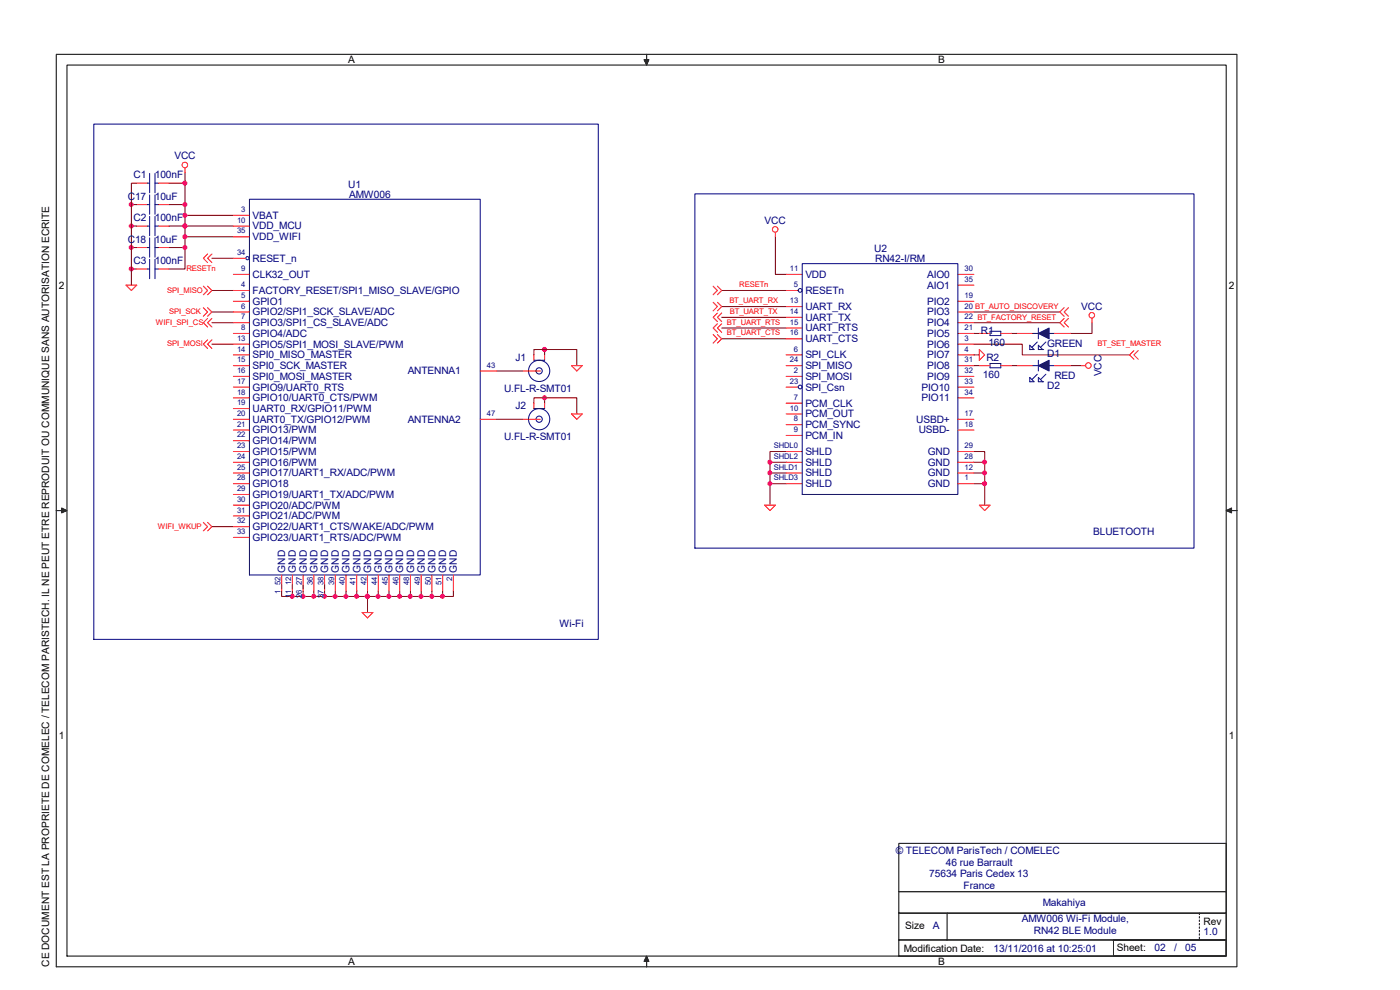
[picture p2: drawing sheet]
<svg xmlns="http://www.w3.org/2000/svg" width="297mm" height="210mm" viewBox="0 0 297 210" stroke-linecap="round" stroke-linejoin="round" font-family="sans-serif">
<g fill="none" stroke="#800000" stroke-width=".21">
<path d="M29 38.9h-1.1v21.6M35.8 38.9h3.5M39.3 36.6v20.5h-3.5M27.9 48h1.1M27.9 52.5h1.1M27.9 43.4h1.1M27.9 57.1h1.1M35.8 48h13.7M35.8 52.5h3.5M35.8 43.4h3.5M39.3 45.7h10.2M39.3 50.2h10.2"/>
<path d="M45 54.8h4.5M164.5 50.2v8h2.3M45 68.5h4.5M45 73h4.5M45 61.6h4.5M45 66.2h4.5M105.3 78.7h5.7M113.3 75.3v-1.2h9.1v3.5M115.5 74.1v1.2M153.1 67.3h13.7M153.1 69.6h13.7M153.1 65h13.7"/>
<path d="M153.1 61.6h13.7M153.1 71.9h13.7M206.6 73h10.3v2.3h22.7M206.6 68.5h18.2M206.6 77.6h1.2M206.6 70.7h1.2M206.6 75.3h1.2M206.6 66.2h18.2M214.6 77.6h1.1M214.6 70.7h1.1M227.1 77.6h2.3M231.7 68.5v2.2h-4.6"/>
<path d="M105.3 89h5.7M113.3 85.5v-1.1h9.1v3.4M115.5 84.4v1.1M163.4 98.1h3.4M166.8 95.8h-3.4v11.4M206.6 95.8h2.3v11.4M206.6 98.1h2.3M45 111.7h4.5M163.4 100.3h3.4M163.4 102.6h3.4M206.6 100.3h2.3M206.6 102.6h2.3"/>
<path d="M59.8 125.4v1.1h36.4v-1.1M62 125.4v1.1M64.3 125.4v1.1M66.6 125.4v1.1M68.9 125.4v1.1M71.1 125.4v1.1M73.4 125.4v1.1M75.7 125.4v1.1M78 125.4v4.5M80.2 125.4v1.1M82.5 125.4v1.1M84.8 125.4v1.1"/>
<path d="M87.1 125.4v1.1M89.4 125.4v1.1M91.6 125.4v1.1M93.9 125.4v1.1"/>
</g>
<g fill="#f0f" stroke="#f0f" stroke-width=".21">
<circle cx="39.2" cy="45.7" r=".45"/>
<circle cx="39.2" cy="50.2" r=".45"/>
<circle cx="39.2" cy="38.8" r=".45"/>
<circle cx="39.2" cy="47.9" r=".45"/>
<circle cx="39.2" cy="52.5" r=".45"/>
<circle cx="39.2" cy="43.4" r=".45"/>
<circle cx="27.8" cy="57" r=".45"/>
<circle cx="27.8" cy="52.5" r=".45"/>
<circle cx="27.8" cy="47.9" r=".45"/>
<circle cx="27.8" cy="43.4" r=".45"/>
<circle cx="93.9" cy="126.5" r=".45"/>
<circle cx="91.6" cy="126.5" r=".45"/>
<circle cx="62" cy="126.5" r=".45"/>
<circle cx="64.3" cy="126.5" r=".45"/>
<circle cx="66.5" cy="126.5" r=".45"/>
<circle cx="68.8" cy="126.5" r=".45"/>
<circle cx="89.3" cy="126.5" r=".45"/>
<circle cx="87" cy="126.5" r=".45"/>
<circle cx="84.8" cy="126.5" r=".45"/>
<circle cx="82.5" cy="126.5" r=".45"/>
<circle cx="71.1" cy="126.5" r=".45"/>
<circle cx="73.4" cy="126.5" r=".45"/>
<circle cx="75.7" cy="126.5" r=".45"/>
<circle cx="80.2" cy="126.5" r=".45"/>
<circle cx="77.9" cy="126.5" r=".45"/>
<circle cx="115.5" cy="74.1" r=".45"/>
<circle cx="208.9" cy="98" r=".45"/>
<circle cx="208.9" cy="100.3" r=".45"/>
<circle cx="208.9" cy="102.6" r=".45"/>
<circle cx="115.5" cy="84.4" r=".45"/>
<circle cx="163.3" cy="102.6" r=".45"/>
<circle cx="163.3" cy="98" r=".45"/>
<circle cx="163.3" cy="100.3" r=".45"/>
</g>
<g fill="#000" stroke="#000" stroke-width=".21">
<path d="M137.2 11.5v1.2h.5l-.5 1.1-.6-1.1h.6z" fill-rule="evenodd"/>
<path d="M11.9 108.3h1.2v-.5l1.1 .5-1.1 .5v-.5z" fill-rule="evenodd"/>
<path d="M260.1 108.3l1.2-.5v.5h1.1h-1.1v.5z" fill-rule="evenodd"/>
<path d="M137.2 202.8l.5 1.2h-.5v1.1v-1.1h-.6z" fill-rule="evenodd"/>
</g>
<g fill="none" stroke="#000" stroke-width=".21">
<path d="M11.9 11.5h250.5v193.6h-250.5zM14.2 13.8h245.9v189h-245.9zM190.7 178.9h69.4v10.3h-69.4zM190.7 199.4h69.4v3.4h-69.4zM190.7 189.2h69.4v4.5h-69.4zM190.7 193.7h69.4v5.7h-69.4zM200.9 193.7v5.7M236.2 199.4h23.9v3.4h-23.9zM254.4 193.7v.3M254.4 194.4v.4M254.4 195.2v.3M254.4 195.9v.3"/>
<path d="M254.4 196.6v.3M254.4 197.4v.3M254.4 198.1v.3M254.4 198.8v.3"/>
</g>
<g fill="none" stroke="#000080" stroke-width=".21">
<path d="M19.9 26.3h107v109.3h-107zM31.3 38.9h.4M31.7 36.8v4.1M32.9 36.8v4.1M32.9 38.9h.7M31.3 48h.4M31.3 57.1h.4M31.3 43.4h.4M31.3 52.5h.4M31.7 41.4v4.1M31.7 45.9v4.1M31.7 50.5v4.1"/>
<path d="M31.7 55v4.1M32.9 41.4v4.1M32.9 45.9v4.1M32.9 50.5v4.1M32.9 55v4.1M32.9 48h.7M32.9 57.1h.7M32.9 43.4h.7M32.9 52.5h.7M52.9 42.3h49v79.7h-49zM147.4 41.1h105.9v75.2h-105.9zM170.2 55.9h33v49h-33z"/>
<path d="M113.3 76.4h2.2M210 70.3h2.3v.9h-2.3zM210 77.1h2.3v.9h-2.3zM218.5 73.2l.9 .9h-.9zM219.1 70.7h1.2M219.1 77.6h1.2M220.1 72.6l-1.2 1.1M220.1 79.4l-1.2 1.1M220.3 73.2l.9 .9h-.9zM220.3 69.6v2.3M220.3 76.4v2.3M221.2 74.1h.1"/>
<path d="M221.9 72.6l-1.2 1.1M221.9 79.4l-1.2 1.1M222.6 70.7h1.1M222.6 77.6h1.1M113.3 86.7h2.2M218.5 80.1l.9 .9h-.9zM220.3 80.1l.9 .9h-.9zM221.2 81h.1"/>
<circle cx="52.5" cy="54.8" r=".34"/>
<circle cx="114.4" cy="78.7" r="2.25"/>
<circle cx="114.4" cy="78.7" r=".66"/>
<circle cx="169.7" cy="61.6" r=".4"/>
<circle cx="114.4" cy="88.9" r="2.25"/>
<circle cx="114.4" cy="88.9" r=".66"/>
<circle cx="169.7" cy="82.1" r=".4"/>
</g>
<g fill="none" stroke="#f00" stroke-width=".21">
<path d="M29 38.9h2.3M33.6 38.9h2.2M39.3 35.6v1M29 48h2.3M29 57.1h2.3M29 43.4h2.3M29 52.5h2.3M33.6 48h2.2M33.6 57.1h2.2M33.6 43.4h2.2M33.6 52.5h2.2M44 53.9l-.9 .9 .9 .9"/>
<path d="M45 53.9l-1 .9 1 .9M49.5 45.7h3.4M49.5 54.8h2.6M49.5 48h3.4M49.5 50.2h3.4M49.5 58.2h3.4M164.5 49.3v.9M166.8 58.2h3.4M203.2 58.2h3.4M26.7 60.5h2.3l-1.1 1.1zM43.1 60.7l.9 .9-.9 .9M43.1 65.3l.9 .9-.9 .9"/>
<path d="M44 67.5l-.9 1 .9 .9M44 72.1l-.9 .9 .9 .9M44 60.7l1 .9-1 .9M44 65.3l1 .9-1 .9M45 67.5l-1 1 1 .9M45 72.1l-1 .9 1 .9M49.5 61.6h3.4M49.5 63.9h3.4M49.5 66.2h3.4M49.5 68.5h3.4M49.5 70.7h3.4M49.5 73h3.4"/>
<path d="M49.5 75.3h3.4M49.5 77.6h3.4M49.5 79.8h3.4M101.9 78.7h3.4M111.1 78.7h3.5M113.3 75.3v1.1M115.5 75.3v1.1M121.2 77.6h2.3l-1.1 1.1zM151.3 64.1l.9 .9-.9 1M151.3 60.7l.9 .9-.9 .9M151.3 71l.9 .9-.9 .9M152.2 66.4l-.9 .9 .9 .9"/>
<path d="M152.2 68.7l-.9 .9 .9 .9M152.2 64.1l.9 .9-.9 1M152.2 60.7l.9 .9-.9 .9M152.2 71l.9 .9-.9 .9M153.1 66.4l-.9 .9 .9 .9M153.1 68.7l-.9 .9 .9 .9M166.8 61.6h2.6M166.8 75.3h3.4M166.8 77.6h3.4M166.8 79.8h3.4M166.8 65h3.4M166.8 67.3h3.4"/>
<path d="M166.8 69.6h3.4M166.8 71.9h3.4M203.2 63.9h3.4M203.2 66.2h3.4M203.2 68.5h3.4M203.2 70.7h3.4M203.2 73h3.4M203.2 75.3h3.4M203.2 77.6h3.4M203.2 79.8h3.4M203.2 60.5h3.4M207.8 70.7h2.2"/>
<path d="M207.8 77.6h2.2M207.8 74.1l1.1 1.2-1.1 1.1zM212.3 70.7h2.3M212.3 77.6h2.3M215.7 70.7h3.4M215.7 77.6h3.4M223.7 70.7h3.4M223.7 77.6h3.4M225.8 67.5l-1 1 1 .9M225.8 65.3l-1 .9 1 .9M226.7 67.5l-.9 1 .9 .9M226.7 65.3l-.9 .9 .9 .9"/>
<path d="M229.4 77.6h1M231.7 67.5v1M240.6 74.4l-1 .9 1 .9M241.5 74.4l-.9 .9 .9 .9M49.5 82.1h3.4M49.5 84.4h3.4M49.5 86.7h3.4M49.5 89h3.4M49.5 91.2h3.4M49.5 93.5h3.4M49.5 95.8h3.4M49.5 98.1h3.4"/>
<path d="M101.9 89h3.4M111.1 89h3.5M113.3 85.5v1.2M115.5 85.5v1.2M121.2 87.8h2.3l-1.1 1.2zM166.8 82.1h2.6M166.8 95.8h3.4M166.8 98.1h3.4M166.8 85.5h3.4M166.8 87.8h3.4M166.8 90.1h3.4M166.8 92.4h3.4"/>
<path d="M203.2 82.1h3.4M203.2 84.4h3.4M203.2 89h3.4M203.2 91.2h3.4M203.2 95.8h3.4M203.2 98.1h3.4M43.1 110.8l.9 .9-.9 .9M44 110.8l1 .9-1 .9M49.5 100.3h3.4M49.5 102.6h3.4M49.5 104.9h3.4M49.5 107.2h3.4"/>
<path d="M49.5 109.4h3.4M49.5 111.7h3.4M49.5 114h3.4M162.2 107.2h2.3l-1.1 1.1zM166.8 100.3h3.4M166.8 102.6h3.4M203.2 100.3h3.4M203.2 102.6h3.4M207.8 107.2h2.2l-1.1 1.1zM59.8 122v3.4M62 122v3.4M64.3 122v3.4"/>
<path d="M66.6 122v3.4M68.9 122v3.4M71.1 122v3.4M73.4 122v3.4M75.7 122v3.4M76.8 129.9h2.3l-1.1 1.2zM78 122v3.4M80.2 122v3.4M82.5 122v3.4M84.8 122v3.4M87.1 122v3.4M89.4 122v3.4"/>
<path d="M91.6 122v3.4M93.9 122v3.4M96.2 122v3.4"/>
<circle cx="39.2" cy="35" r=".59"/>
<circle cx="164.5" cy="48.7" r=".59"/>
<circle cx="230.9" cy="77.5" r=".59"/>
<circle cx="231.6" cy="66.9" r=".59"/>
</g>
<path d="M218.5 74.1h.1M218.5 81h.1" fill="none" stroke="#0ff" stroke-width=".23"/>
<g fill="#000080" stroke="#000080" stroke-width=".21">
<path d="M220.3 70.7l2.3-1.1v2.3z"/>
<path d="M220.3 77.6l2.3-1.2v2.3z"/>
</g>
<g font-size="2.2">
<text x="73.8" y="13.4">A</text>
<text x="199.1" y="13.4">B</text>
<text x="12.5" y="61.2">2</text>
<text x="260.7" y="61.2">2</text>
<text x="12.5" y="156.8">1</text>
<text x="260.7" y="156.8">1</text>
<text x="192" y="197.1">Size</text>
<text x="255.4" y="196.1">Rev</text>
<text x="191.7" y="201.9">Modification Date:</text>
<text x="236.9" y="201.8">Sheet:</text>
<text x="10.4" y="205.1" transform="rotate(-90 10.4 205.1)">CE DOCUMENT EST LA PROPRIETE DE COMELEC / TELECOM PARISTECH. IL NE PEUT ETRE REPRODUIT OU COMMUNIQUE SANS AUTORISATION ECRITE</text>
<text x="73.8" y="204.7">A</text>
<text x="199" y="204.7">B</text>
</g>
<g font-size="2.2" fill="#000080">
<text x="37" y="33.8">VCC</text>
<text x="28.3" y="37.8">C1</text>
<text x="32.9" y="37.8">100nF</text>
<text x="73.9" y="39.9">U1</text>
<text x="74.1" y="42">AMW006</text>
<text x="27.1" y="42.4">C17</text>
<text x="28.3" y="46.9">C2</text>
<text x="32.9" y="46.9">100nF</text>
<text x="32.9" y="42.4">10uF</text>
<text x="53.6" y="46.4">VBAT</text>
<text x="162.2" y="47.5">VCC</text>
<text x="27.1" y="51.5">C18</text>
<text x="32.9" y="51.5">10uF</text>
<text x="53.6" y="51">VDD_WIFI</text>
<text x="53.6" y="48.7">VDD_MCU</text>
<text x="185.5" y="53.6">U2</text>
<text x="28.3" y="56">C3</text>
<text x="32.9" y="56">100nF</text>
<text x="53.6" y="58.9">CLK32_OUT</text>
<text x="53.6" y="55.5">RESET_n</text>
<text x="170.9" y="58.9">VDD</text>
<text x="185.7" y="55.7">RN42-I/RM</text>
<text x="196.7" y="58.9">AIO0</text>
<text x="53.6" y="64.6">GPIO1</text>
<text x="53.6" y="62.4">FACTORY_RESET/SPI1_MISO_SLAVE/GPIO</text>
<text x="170.9" y="62.4">RESETn</text>
<text x="170.9" y="65.7">UART_RX</text>
<text x="196.7" y="64.6">PIO2</text>
<text x="196.7" y="61.2">AIO1</text>
<text x="229.4" y="65.7">VCC</text>
<text x="53.6" y="71.5">GPIO4/ADC</text>
<text x="53.6" y="69.2">GPIO3/SPI1_CS_SLAVE/ADC</text>
<text x="53.6" y="66.9">GPIO2/SPI1_SCK_SLAVE/ADC</text>
<text x="170.9" y="68">UART_TX</text>
<text x="170.9" y="70.3">UART_RTS</text>
<text x="196.7" y="71.5">PIO5</text>
<text x="196.7" y="69.2">PIO4</text>
<text x="196.7" y="66.9">PIO3</text>
<text x="208.1" y="70.9">R1</text>
<text x="53.6" y="76">SPI0_MISO_MASTER</text>
<text x="53.6" y="73.7">GPIO5/SPI1_MOSI_SLAVE/PWM</text>
<text x="109.4" y="76.6">J1</text>
<text x="170.9" y="72.6">UART_CTS</text>
<text x="170.9" y="76">SPI_CLK</text>
<text x="196.7" y="76">PIO7</text>
<text x="196.7" y="73.7">PIO6</text>
<text x="209.3" y="76.6">R2</text>
<text x="209.7" y="73.4">160</text>
<text x="222.2" y="75.7">D1</text>
<text x="222.2" y="73.6">GREEN</text>
<text x="53.6" y="82.8">GPIO9/UART0_RTS</text>
<text x="53.6" y="80.6">SPI0_MOSI_MASTER</text>
<text x="53.6" y="78.3">SPI0_SCK_MASTER</text>
<text x="86.5" y="79.4">ANTENNA1</text>
<text x="106.9" y="83.1">U.FL-R-SMT01</text>
<text x="170.9" y="80.6">SPI_MOSI</text>
<text x="170.9" y="78.3">SPI_MISO</text>
<text x="170.9" y="82.8">SPI_Csn</text>
<text x="195.5" y="82.8">PIO10</text>
<text x="196.7" y="80.6">PIO9</text>
<text x="196.7" y="78.3">PIO8</text>
<text x="208.5" y="80.2">160</text>
<text x="222.2" y="82.5">D2</text>
<text x="223.7" y="80.5">RED</text>
<text x="233.7" y="79.8" transform="rotate(-90 233.7 79.8)">VCC</text>
<text x="53.6" y="89.7">UART0_TX/GPIO12/PWM</text>
<text x="53.6" y="87.4">UART0_RX/GPIO11/PWM</text>
<text x="53.6" y="85.1">GPIO10/UART0_CTS/PWM</text>
<text x="86.5" y="89.7">ANTENNA2</text>
<text x="109.4" y="86.8">J2</text>
<text x="170.9" y="88.5">PCM_OUT</text>
<text x="170.9" y="86.3">PCM_CLK</text>
<text x="194.4" y="89.7">USBD+</text>
<text x="195.5" y="85.1">PIO11</text>
<text x="53.6" y="94.2">GPIO14/PWM</text>
<text x="53.6" y="91.9">GPIO13/PWM</text>
<text x="106.9" y="93.3">U.FL-R-SMT01</text>
<text x="170.9" y="93.1">PCM_IN</text>
<text x="170.9" y="90.8">PCM_SYNC</text>
<text x="194.9" y="91.9">USBD-</text>
<text x="53.6" y="101.1">GPIO17/UART1_RX/ADC/PWM</text>
<text x="53.6" y="98.8">GPIO16/PWM</text>
<text x="53.6" y="96.5">GPIO15/PWM</text>
<text x="170.9" y="101.1">SHLD</text>
<text x="170.9" y="98.8">SHLD</text>
<text x="170.9" y="96.5">SHLD</text>
<text x="196.9" y="96.5">GND</text>
<text x="196.9" y="101.1">GND</text>
<text x="196.9" y="98.8">GND</text>
<text x="53.6" y="107.9">GPIO20/ADC/PWM</text>
<text x="53.6" y="105.6">GPIO19/UART1_TX/ADC/PWM</text>
<text x="53.6" y="103.3">GPIO18</text>
<text x="170.9" y="103.3">SHLD</text>
<text x="196.9" y="103.3">GND</text>
<text x="53.6" y="112.4">GPIO22/UART1_CTS/WAKE/ADC/PWM</text>
<text x="53.6" y="110.2">GPIO21/ADC/PWM</text>
<text x="231.9" y="113.6">BLUETOOTH</text>
<text x="53.6" y="114.7">GPIO23/UART1_RTS/ADC/PWM</text>
<text x="60.5" y="121.5" transform="rotate(-90 60.5 121.5)">GND</text>
<text x="62.8" y="121.5" transform="rotate(-90 62.8 121.5)">GND</text>
<text x="65.1" y="121.5" transform="rotate(-90 65.1 121.5)">GND</text>
<text x="67.4" y="121.5" transform="rotate(-90 67.4 121.5)">GND</text>
<text x="69.6" y="121.5" transform="rotate(-90 69.6 121.5)">GND</text>
<text x="71.9" y="121.5" transform="rotate(-90 71.9 121.5)">GND</text>
<text x="74.2" y="121.5" transform="rotate(-90 74.2 121.5)">GND</text>
<text x="76.5" y="121.5" transform="rotate(-90 76.5 121.5)">GND</text>
<text x="78.7" y="121.5" transform="rotate(-90 78.7 121.5)">GND</text>
<text x="81" y="121.5" transform="rotate(-90 81 121.5)">GND</text>
<text x="83.3" y="121.5" transform="rotate(-90 83.3 121.5)">GND</text>
<text x="85.6" y="121.5" transform="rotate(-90 85.6 121.5)">GND</text>
<text x="87.8" y="121.5" transform="rotate(-90 87.8 121.5)">GND</text>
<text x="90.1" y="121.5" transform="rotate(-90 90.1 121.5)">GND</text>
<text x="92.4" y="121.5" transform="rotate(-90 92.4 121.5)">GND</text>
<text x="94.7" y="121.5" transform="rotate(-90 94.7 121.5)">GND</text>
<text x="96.9" y="121.5" transform="rotate(-90 96.9 121.5)">GND</text>
<text x="118.7" y="132.9">Wi-Fi</text>
<text x="190" y="181.2">© TELECOM ParisTech / COMELEC</text>
<text x="200.7" y="183.7">46 rue Barrault</text>
<text x="197.1" y="186.1">75634 Paris Cedex 13</text>
<text x="204.4" y="188.6">France</text>
<text x="197.9" y="197.1">A</text>
<text x="216.8" y="195.6">AMW006 Wi-Fi Module,</text>
<text x="221.2" y="192.1">Makahiya</text>
<text x="210.8" y="201.9">13/11/2016 at 10:25:01</text>
<text x="219.3" y="198">RN42 BLE Module</text>
<text x="244.9" y="201.8">02</text>
<text x="249.1" y="201.8">/</text>
<text x="251.5" y="201.8">05</text>
<text x="255.4" y="198.4">1.0</text>
</g>
<g font-size="1.6" fill="#000080">
<text x="50.3" y="47.2">10</text>
<text x="51.2" y="45">3</text>
<text x="50.3" y="49.5">35</text>
<text x="50.3" y="54.1">34</text>
<text x="51.2" y="57.5">9</text>
<text x="167.6" y="57.5">11</text>
<text x="204.6" y="59.8">35</text>
<text x="204.6" y="57.5">30</text>
<text x="51.2" y="60.9">4</text>
<text x="51.2" y="63.2">5</text>
<text x="51.2" y="65.5">6</text>
<text x="167.6" y="64.3">13</text>
<text x="168.4" y="60.9">5</text>
<text x="204.6" y="65.5">20 BT_AUTO_DISCOVERY</text>
<text x="204.6" y="63.2">19</text>
<text x="51.2" y="67.8">7</text>
<text x="51.2" y="70">8</text>
<text x="167.6" y="66.6">14</text>
<text x="167.6" y="68.9">15</text>
<text x="167.6" y="71.2">16</text>
<text x="204.6" y="70">21</text>
<text x="204.6" y="67.8">22 BT_FACTORY_RESET</text>
<text x="50.3" y="72.3">13</text>
<text x="50.3" y="74.6">14</text>
<text x="50.3" y="76.9">15</text>
<text x="167.6" y="76.9">24</text>
<text x="168.4" y="74.6">6</text>
<text x="204.6" y="76.9">31</text>
<text x="204.6" y="74.6">4</text>
<text x="204.6" y="72.3">3</text>
<text x="50.3" y="81.4">17</text>
<text x="50.3" y="83.7">18</text>
<text x="50.3" y="79.2">16</text>
<text x="103.3" y="78">43</text>
<text x="167.6" y="81.4">23</text>
<text x="168.4" y="79.2">2</text>
<text x="204.6" y="83.7">34</text>
<text x="204.6" y="81.4">33</text>
<text x="204.6" y="79.2">32</text>
<text x="50.3" y="86">19</text>
<text x="50.3" y="88.3">20</text>
<text x="103.3" y="88.3">47</text>
<text x="167.6" y="87.1">10</text>
<text x="168.4" y="89.4">8</text>
<text x="168.4" y="84.8">7</text>
<text x="204.6" y="88.3">17</text>
<text x="50.3" y="90.5">21</text>
<text x="50.3" y="92.8">22</text>
<text x="50.3" y="95.1">23</text>
<text x="164.2" y="95.1">SHDL0</text>
<text x="168.4" y="91.6">9</text>
<text x="204.6" y="95.1">29</text>
<text x="204.6" y="90.5">18</text>
<text x="50.3" y="97.4">24</text>
<text x="50.3" y="99.6">25</text>
<text x="50.3" y="101.9">28</text>
<text x="164.2" y="97.4">SHDL2</text>
<text x="164.2" y="99.6">SHLD1</text>
<text x="164.2" y="101.9">SHLD3</text>
<text x="204.6" y="97.4">28</text>
<text x="204.6" y="99.6">12</text>
<text x="204.6" y="101.9">1</text>
<text x="50.3" y="104.2">29</text>
<text x="50.3" y="106.5">30</text>
<text x="50.3" y="108.8">31</text>
<text x="50.3" y="111">32</text>
<text x="50.3" y="113.3">33</text>
<text x="59.5" y="125.9" transform="rotate(-90 59.5 125.9)">1_52</text>
<text x="66.3" y="124.2" transform="rotate(-90 66.3 124.2)">36</text>
<text x="70.9" y="124.2" transform="rotate(-90 70.9 124.2)">39</text>
<text x="73.1" y="124.2" transform="rotate(-90 73.1 124.2)">40</text>
<text x="75.4" y="124.2" transform="rotate(-90 75.4 124.2)">41</text>
<text x="77.7" y="124.2" transform="rotate(-90 77.7 124.2)">42</text>
<text x="80" y="124.2" transform="rotate(-90 80 124.2)">44</text>
<text x="82.3" y="124.2" transform="rotate(-90 82.3 124.2)">45</text>
<text x="84.5" y="124.2" transform="rotate(-90 84.5 124.2)">46</text>
<text x="86.8" y="124.2" transform="rotate(-90 86.8 124.2)">48</text>
<text x="89.1" y="124.2" transform="rotate(-90 89.1 124.2)">49</text>
<text x="91.4" y="124.2" transform="rotate(-90 91.4 124.2)">50</text>
<text x="93.6" y="124.2" transform="rotate(-90 93.6 124.2)">51</text>
<text x="95.9" y="123.2" transform="rotate(-90 95.9 123.2)">2</text>
<text x="61.8" y="126.8" transform="rotate(-90 61.8 126.8)">11_12</text>
<text x="64" y="126.8" transform="rotate(-90 64 126.8)">26_27</text>
<text x="68.6" y="126.8" transform="rotate(-90 68.6 126.8)">37_38</text>
</g>
<g font-size="1.6" fill="#f00">
<text x="39.6" y="57.6">RESETn</text>
<text x="35.5" y="62.1">SPI_MISO</text>
<text x="154.7" y="64.3">BT_UART_RX</text>
<text x="156.8" y="61">RESETn</text>
<text x="33.1" y="69">WIFI_SPI_CS</text>
<text x="35.9" y="66.7">SPI_SCK</text>
<text x="154.2" y="68.9">BT_UART_RTS</text>
<text x="154.2" y="71.2">BT_UART_CTS</text>
<text x="154.8" y="66.6">BT_UART_TX</text>
<text x="35.5" y="73.5">SPI_MOSI</text>
<text x="232.8" y="73.5">BT_SET_MASTER</text>
<text x="33.5" y="112.2">WIFI_WKUP</text>
</g>
</svg>
